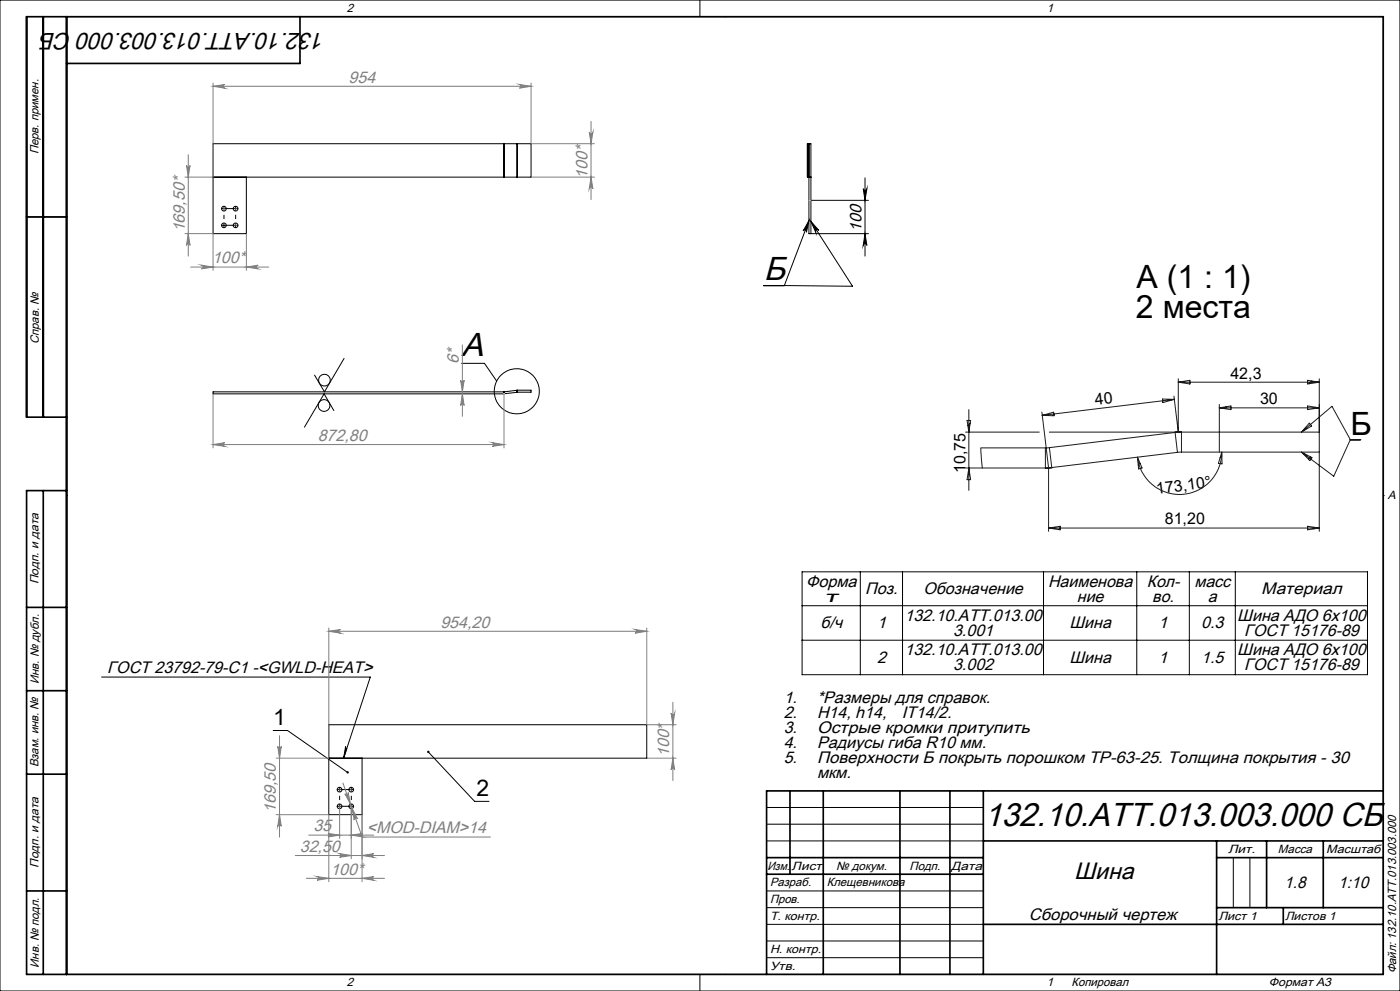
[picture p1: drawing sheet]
<svg xmlns="http://www.w3.org/2000/svg" width="420mm" height="297mm" viewBox="0 0 420 297" stroke-linecap="round" stroke-linejoin="round" font-family="sans-serif">
<g fill="none" stroke="#000" stroke-width=".3">
<path d="M0 0h420v297h-420zM20 5h395v287h-395zM210 0v5M217.5 5h.1M63.9 53.1h87.2M151.1 53.1h.2M151.1 43.1h.2M151.1 43.1h-87.2v26.9h10v-16.9M151.1 43.1v10M151.3 43.1h3.8M151.3 53.1h3.8M151.3 43.1v10"/>
<path d="M155.1 53.1h.1M155.1 43.1h.1M155.1 43.1v10M155.2 43.1h4.1v10h-4.1M155.2 43.1v10M242.2 43.1h.1M242.2 53.1h.1M242.2 43.1h1.1v26.9M242.2 53.1h1.1M242.2 43.1v10M242.7 53.1h.1M242.7 43.1h.1"/>
<path d="M242.7 43.1v26.9h17.8M259 56.5a.55 .55 0 0 0 .5 .5 .55 .55 0 0 0 .6-.5l-.6 3.5zM259.5 53.3v23.5M8 65h12M67.1 67.5h.2M67.2 67.4v.2M242.7 66.1l-.8 3.5a.53 .53 0 0 0-.3-.7 .53 .53 0 0 0-.7 .3zM242.7 66.1l-7.4 19.5M243.3 66.4l2.3 2.6a.54 .54 0 0 0-.7-.1 .54 .54 0 0 0-.2 .7zM243.3 66.4l12.5 19.4-20.5-.2M243.3 60h17.2M259.5 70l.6 3.6a.55 .55 0 0 0-.6-.6 .55 .55 0 0 0-.5 .6z"/>
<path d="M229.1 85.6h6.2M103.2 107.4l-5.9 10-2.9-5M138.5 108.9h6.8l3.7 5.3M151.1 117.4h.1M151.1 117.4h-87.2v.6h87.2M151.1 117.4v.6M151.2 117.4l.1 .6M151.3 118h-.2M155 117l.1 .6M155 117l-3.8 .4M155.1 117.6l-3.8 .4M155.2 117.5l-.1 .1"/>
<path d="M155.2 116.9l-.2 .1M155.2 116.9v.6M155.2 116.9h4.1v.6h-4.1M100.2 123l-3-5-5.9 10M20 148.5h.1M415 148.5h.1M240.6 171.4h169.6v30.8h-169.6zM258.1 171.4v30.8M270.8 171.4v30.8M313.1 171.4v30.8M341 171.4v30.8M356.8 171.4v30.8"/>
<path d="M370.6 171.4v30.8M240.6 181.5h169.6M240.6 191.9h169.6M30.5 202.9h80.6l-8 24.3M82 218.9h4.3l18 12.6M98.6 227.2h95.4v-10h-95.4v27h10v-17M103.7 223.7l.1 .5 .2 .2-.9 2.8zM128.5 225.4l13.9 14.8h4.3M101.8 241.6h.2M101.9 241.5v.3M230 242h65M230 247h65"/>
<path d="M230 252h65M370 257v15M375 257v15M230 267h65M230 272h65M230 277h65M210 292v5M217.5 292h.1M230 282h65M230 287h65"/>
<circle cx="67.2" cy="62.5" r=".7"/>
<circle cx="67.2" cy="67.5" r=".7"/>
<circle cx="70.7" cy="67.5" r=".71"/>
<circle cx="70.7" cy="62.5" r=".71"/>
<circle cx="97.3" cy="113.9" r="1.76"/>
<circle cx="155" cy="117.3" r="6.7"/>
<circle cx="97.2" cy="121.5" r="1.76"/>
<circle cx="101.9" cy="236.7" r=".69"/>
<circle cx="105.4" cy="236.7" r=".7"/>
<circle cx="101.9" cy="241.7" r=".7"/>
<circle cx="105.4" cy="241.6" r=".71"/>
</g>
<g fill="none" stroke="#808080" stroke-width=".3">
<path d="M63.9 25.9l3.5-.6a.55 .55 0 0 0-.5 .6 .55 .55 0 0 0 .5 .5zM63.9 24.9v28.2h-8.4M63.9 25.9h95.4M155.8 25.3l3.5 .6-3.5 .5a.55 .55 0 0 0 .5-.5 .55 .55 0 0 0-.5-.6zM159.3 24.9v18.2M176.8 39.6a.55 .55 0 0 0 .5 .5 .55 .55 0 0 0 .6-.5l-.6 3.5zM177.3 36.4v23.4M56 49.6a.53 .53 0 0 0 .5 .5 .53 .53 0 0 0 .5-.5l-.5 3.5zM56.5 46.4v30.4M159.3 53.1h19M159.3 43.1h19M177.3 53.1l.6 3.5a.55 .55 0 0 0-.6-.5 .55 .55 0 0 0-.5 .5z"/>
<path d="M55.5 70l8.4 .1v10.9M56.5 70l.5 3.6a.53 .53 0 0 0-.5-.6 .53 .53 0 0 0-.5 .6zM60.4 79.5l3.5 .5-3.5 .6a.55 .55 0 0 0 .5-.6 .55 .55 0 0 0-.5-.5zM73.9 70.1v10.9M57.2 80h23.4M73.9 80l3.5-.5a.55 .55 0 0 0-.5 .5 .55 .55 0 0 0 .5 .6zM63.9 118v16.2M138.2 113.9a.53 .53 0 0 0 .5 .5 .53 .53 0 0 0 .5-.5l-.5 3.5zM138.7 118l.5 3.5a.53 .53 0 0 0-.5-.5 .53 .53 0 0 0-.5 .5zM138.7 103.4v21.4M151.2 118v16.2M63.9 133.2l3.5-.5a.55 .55 0 0 0-.5 .5 .55 .55 0 0 0 .5 .6z"/>
<path d="M63.9 133.2h87.3M147.7 132.7l3.5 .5-3.5 .6a.55 .55 0 0 0 .5-.6 .55 .55 0 0 0-.5-.5zM98.6 189.2l3.5-.5a.55 .55 0 0 0-.5 .5 .55 .55 0 0 0 .5 .6zM98.6 188.2v39M98.6 189.2h95.4M190.5 188.7l3.5 .5-3.5 .6a.55 .55 0 0 0 .5-.6 .55 .55 0 0 0-.5-.5zM194 188.2v29M194.1 217.2h8.7M201.3 213.7a.53 .53 0 0 0 .6 .5 .53 .53 0 0 0 .5-.5l-.5 3.5zM201.9 210.5v23.4M82.9 227.2h15.7M83.3 223.7a.53 .53 0 0 0 .6 .5 .53 .53 0 0 0 .5-.5l-.5 3.5z"/>
<path d="M83.9 220.5v30.4M102.9 234.7l5.8 16.2h38.4M103.5 237.9a.53 .53 0 0 0 .6 .3 .53 .53 0 0 0 .4-.7l.6 3.5zM194.1 227.2h8.7M201.9 227.2l.5 3.5a.53 .53 0 0 0-.5-.5 .53 .53 0 0 0-.6 .5zM82.9 244.2h15.7v20.1M83.9 244.2l.5 3.4a.53 .53 0 0 0-.5-.5 .53 .53 0 0 0-.6 .5zM88.6 256.4h26.8M92.6 250.3h19.5M98.4 249.8l3.5 .5-3.5 .5a.53 .53 0 0 0 .5-.5 .53 .53 0 0 0-.5-.5zM101.9 255.8l3.5 .6-3.5 .5a.55 .55 0 0 0 .5-.5 .55 .55 0 0 0-.5-.6zM101.9 241.6v9.7"/>
<path d="M105.4 250.3l3.5-.5a.53 .53 0 0 0-.5 .5 .53 .53 0 0 0 .5 .5zM105.4 241.6v15.8M105.6 242.3l1.7 3.1a.52 .52 0 0 0-.7-.3 .52 .52 0 0 0-.3 .7zM108.6 256.4l3.5-.6a.55 .55 0 0 0-.5 .6 .55 .55 0 0 0 .5 .5zM108.6 244.2v20.1M91.9 263.2h23.5M95.1 262.7l3.5 .5-3.5 .6a.55 .55 0 0 0 .5-.5 .55 .55 0 0 0-.5-.6zM108.6 263.2l3.5-.5a.55 .55 0 0 0-.5 .6 .55 .55 0 0 0 .5 .5z"/>
</g>
<g fill="none" stroke="#191924" stroke-width=".3">
<path d="M348.8 119.6l3.5 .1-3.4 .9zM352.1 119.7v.1M352.3 119.7l-39.6 4.8M353.5 113.5v16l-1.3-10.8M353.5 114.5l3.5-.5v1.1zM353.5 114.5h42.3M357 114.9l-.2 .1M392.3 114l3.5 .5-3.5 .6zM393.6 114.2l-.9 .8M395.8 113.5v45.7M289.7 129.5h22.1M290.1 126h1.1l-.5 3.5z"/>
<path d="M290.7 122.8v24.2M291.1 126.9l-.7 .7M312.6 123.5l2 16.8v18.9M312.7 124.5l3.4-1 .1 1.1zM313.6 134.2h-19.3l.4 6.1M313.6 134.2v6.1l1.9-.2M314.8 129.5h81M314.8 134.2h-1.2M314.8 134.2l.7 5.9M316.2 124.2l-.4 .4M341.2 137l1.4 3.3-1 .2zM342 138.8l-.5 .5"/>
<path d="M352.5 129.6l1.9-.1v6M352.5 129.6l.7 6M352.5 129.6l-37.7 4.6M353.2 135.6l-37.7 4.5M354.4 135.5l-1.2 .1M354.4 135.5h41.4M354.5 129.4l-2 .2M365.8 121.2v14.3M365.8 122.2l3.5-.5v1.1zM365.8 122.2h30M366.5 135.5a12.7 12.7 0 0 1-11.9 12.7 12.7 12.7 0 0 1-13.4-11.2M366.5 135.5l.1 3.5-1.1-.1z"/>
<path d="M366.5 136.7l-.5 .5M367.9 121.9l-.6 .5M390.5 135.5l3.1 1.7-.6 .8zM390.5 129.5l9.1-7.7 5.5 10M392.3 121.7l3.5 .5-3.5 .6zM392.8 126.8l.7 .9-3 1.8zM393.2 137l-.6 .6M394.7 122.1l-.4 .3M405.1 131.8h3.1M405.1 131.8l-5 10.9-9.6-7.2M289.7 140.3h25.9M290.7 140.3l.5 3.5h-1.1z"/>
<path d="M290.7 140.7l-.1 .1M314.6 158.3l3.5-.6v1.1zM314.6 158.3h81.2M315.5 140.1l-1.9 .3M318.1 158.2l-.5 .5M392.3 157.7l3.5 .6-3.5 .5zM394.6 158.1l-.4 .4"/>
</g>
<g fill="none" stroke="#000" stroke-width=".3" stroke-dasharray="15.2 1.3 1.3 1.3" stroke-linecap="butt">
<path d="M67 67.5h-.6M67 62.5h-.6M67.2 67.7v.6M67.2 62.5v-.1M67.2 62.5h-.1M67.2 62.5v.1M67.2 62.5h.1M67.2 62.3v-.6M67.4 67.5h3.1M67.4 62.5h3.1M70.7 67.5v-.1M70.7 67.5h-.1"/>
<path d="M70.7 67.5v.1M70.7 67.5h.1M70.7 67.7v.6M70.7 62.5v-.1M70.7 62.5h-.1M70.7 62.5v.1M70.7 62.5h.1M70.7 62.3v-.6M70.9 67.5h.6M70.9 62.5h.6M101.7 236.6h-.6M101.9 236.6v-.1"/>
<path d="M101.9 236.6h-.1M101.9 236.6v.1M101.9 236.6h.1M101.9 236.4v-.6M102.1 236.6h3.1M105.4 236.6v-.1M105.4 236.6h-.1M105.4 236.6v.1M105.4 236.6h.1M105.4 236.4v-.6M105.6 236.6h.6M101.7 241.6h-.6"/>
<path d="M101.9 241.8v.6M102.1 241.6h3.1M105.4 241.6v-.1M105.4 241.6h-.1M105.4 241.6v.1M105.4 241.6h.1M105.4 241.8v.6M105.6 241.6h.6"/>
</g>
<path d="M67.2 67.3v-4.6M70.7 67.3v-4.6M101.9 241.4v-4.6M105.4 241.4v-4.6" fill="none" stroke="#000" stroke-width=".3" stroke-dasharray="15.2 1.3 1.3 1.3" stroke-dashoffset="14.8" stroke-linecap="butt"/>
<g fill="none" stroke="#000" stroke-width=".5">
<path d="M13 5v120M20 5v287M90 5v14h-70M8 65h12M20 125h-12v-120h407v287h-407v-145h12M13 147v145M8 182h12M8 207h12M8 232h12M237 237v25M247 237v55M270 237v55"/>
<path d="M285 237v55M295 237v55M415 237h-185v55M230 257h65M295 252h120M365 252v40M365 257h50M380 252v20M397 252v20M8 267h12M230 262h65M295 277h120"/>
<path d="M365 272h50M385 272v5"/>
</g>
<path d="M242.7 60h.6M151.3 118h-.2h.2" fill="none" stroke="#c0c0c0" stroke-width=".3"/>
<g fill="#000">
<path d="M103.7 223.7l.1 .5 .2 .2-.9 2.8z"/>
<path d="M242.7 66.1l-.8 3.5a.53 .53 0 0 0-.3-.7 .53 .53 0 0 0-.7 .3zM243.3 66.4l2.3 2.6a.54 .54 0 0 0-.7-.1 .54 .54 0 0 0-.2 .7z"/>
<path d="M104 231.3l.1 .4h.5l-.3-.2 .3 .2-.1-.5zM128.2 225.1a.35 .35 0 0 0 0 .6 .35 .35 0 0 0 .6-.3 .35 .35 0 0 0-.5-.4l.2 .4z"/>
</g>
<g fill="#808080">
<path d="M73.9 80l3.5-.5a.55 .55 0 0 0-.5 .5 .55 .55 0 0 0 .5 .6zM60.4 79.5l3.5 .5-3.5 .6a.55 .55 0 0 0 .5-.6 .55 .55 0 0 0-.5-.5zM105.4 250.3l3.5-.5a.53 .53 0 0 0-.5 .5 .53 .53 0 0 0 .5 .5zM98.4 249.8l3.5 .5-3.5 .5a.53 .53 0 0 0 .5-.5 .53 .53 0 0 0-.5-.5zM108.6 263.2l3.5-.5a.55 .55 0 0 0-.5 .6 .55 .55 0 0 0 .5 .5zM95.1 262.7l3.5 .5-3.5 .6a.55 .55 0 0 0 .5-.5 .55 .55 0 0 0-.5-.6z"/>
<path d="M103.5 237.9l1.6 3.1-.6-3.5a.52 .52 0 0 1-.4 .7 .52 .52 0 0 1-.6-.3zM105.6 242.3l.7 3.5a.53 .53 0 0 1 .3-.7 .53 .53 0 0 1 .7 .3z"/>
<path d="M108.6 256.4l3.5-.6a.55 .55 0 0 0-.5 .6 .55 .55 0 0 0 .5 .5zM101.9 255.8l3.5 .6-3.5 .5a.55 .55 0 0 0 .5-.5 .55 .55 0 0 0-.5-.6z"/>
<path d="M138.7 118l.5 3.5a.53 .53 0 0 0-.5-.5 .53 .53 0 0 0-.5 .5zM138.2 113.9a.53 .53 0 0 0 .5 .5 .53 .53 0 0 0 .5-.5l-.5 3.5z"/>
<path d="M56 49.6a.53 .53 0 0 0 .5 .5 .53 .53 0 0 0 .5-.5l-.5 3.5zM56.5 70l.5 3.6a.53 .53 0 0 0-.5-.6 .53 .53 0 0 0-.5 .6zM176.8 39.6a.55 .55 0 0 0 .5 .5 .55 .55 0 0 0 .6-.5l-.6 3.5zM177.3 53.1l.6 3.5a.55 .55 0 0 0-.6-.5 .55 .55 0 0 0-.5 .5zM201.3 213.7a.53 .53 0 0 0 .6 .5 .53 .53 0 0 0 .5-.5l-.5 3.5zM201.9 227.2l.5 3.5a.53 .53 0 0 0-.5-.5 .53 .53 0 0 0-.6 .5zM83.3 223.7a.53 .53 0 0 0 .6 .5 .53 .53 0 0 0 .5-.5l-.5 3.5zM83.9 244.2l.5 3.4a.53 .53 0 0 0-.5-.5 .53 .53 0 0 0-.6 .5z"/>
<path d="M63.9 25.9l3.5-.6a.55 .55 0 0 0-.5 .6 .55 .55 0 0 0 .5 .5zM155.8 25.3l3.5 .6-3.5 .5a.55 .55 0 0 0 .5-.5 .55 .55 0 0 0-.5-.6zM98.6 189.2l3.5-.5a.55 .55 0 0 0-.5 .5 .55 .55 0 0 0 .5 .6zM190.5 188.7l3.5 .5-3.5 .6a.55 .55 0 0 0 .5-.6 .55 .55 0 0 0-.5-.5z"/>
</g>
<path d="M259 56.5a.55 .55 0 0 0 .5 .5 .55 .55 0 0 0 .6-.5l-.6 3.5zM259.5 70l.6 3.6a.55 .55 0 0 0-.6-.6 .55 .55 0 0 0-.5 .6z" fill="#000"/>
<path d="M147.7 132.7l3.5 .5-3.5 .6a.55 .55 0 0 0 .5-.6 .55 .55 0 0 0-.5-.5zM63.9 133.2l3.5-.5a.55 .55 0 0 0-.5 .5 .55 .55 0 0 0 .5 .6z" fill="#808080"/>
<g font-size="10">
<text x="229.1" y="83.9">Б</text>
<text x="138.5" y="106.8">A</text>
<text x="295.3" y="247.6">132.10.ATT.013.003.000 СБ</text>
</g>
<g font-size="9.6">
<text x="341" y="86.3">A (1 : 1)</text>
<text x="340.8" y="95.3">2 места</text>
<text x="405.2" y="130.3">Б</text>
</g>
<g font-size="7.1">
<text x="97.7" y="9.8" transform="rotate(-180 97.7 9.8)">132.10.ATT.013.003.000 СБ</text>
<text x="322.3" y="263.5">Шина</text>
</g>
<g font-size="6.9">
<text x="82" y="217.4">1</text>
<text x="142.9" y="238.6">2</text>
</g>
<g font-size="5" fill="#808080">
<text x="104.6" y="24.8">954</text>
<text x="176.3" y="53.5" transform="rotate(-90 176.3 53.5)">100*</text>
<text x="55.4" y="69.7" transform="rotate(-90 55.4 69.7)">169,50*</text>
<text x="63.6" y="78.9">100*</text>
<text x="137.7" y="109.2" transform="rotate(-90 137.7 109.2)">6*</text>
<text x="95.3" y="132.1">872,80</text>
<text x="132.1" y="188.1">954,20</text>
<text x="200.8" y="227" transform="rotate(-90 200.8 227)">100*</text>
<text x="82.8" y="243.7" transform="rotate(-90 82.8 243.7)">169,50</text>
<text x="94" y="249.2">35</text>
<text x="110" y="249.8">&lt;MOD-DIAM&gt;14</text>
<text x="89.9" y="255.3">32,50</text>
<text x="99.1" y="262.2">100*</text>
</g>
<g font-size="5">
<text x="258.5" y="69.6" transform="rotate(-90 258.5 69.6)">100</text>
<text x="241.8" y="175.8">Форма</text>
<text x="259.6" y="178.1">Поз.</text>
<text x="277" y="178.1">Обозначение</text>
<text x="314.4" y="175.8">Наименова</text>
<text x="344" y="175.8">Кол-</text>
<text x="358.3" y="175.8">масс</text>
<text x="378.4" y="178.1">Материал</text>
<text x="247.4" y="180.3">т</text>
<text x="323.1" y="180.3">ние</text>
<text x="345.7" y="180.3">во.</text>
<text x="362.4" y="180.3">а</text>
<text x="246.1" y="188.3">б/ч</text>
<text x="263.1" y="188.3">1</text>
<text x="271.4" y="186.1">132.10.ATT.013.00</text>
<text x="285.9" y="190.6">3.001</text>
<text x="320.9" y="188.3">Шина</text>
<text x="347.6" y="188.3">1</text>
<text x="360.4" y="188.3">0.3</text>
<text x="371.2" y="186.1">Шина АДО 6х100</text>
<text x="373.2" y="190.6">ГОСТ 15176-89</text>
<text x="271.4" y="196.4">132.10.ATT.013.00</text>
<text x="371.2" y="196.4">Шина АДО 6х100</text>
<text x="32.2" y="201.8">ГОСТ 23792-79-С1 -&lt;GWLD-HEAT&gt;</text>
<text x="263.1" y="198.7">2</text>
<text x="285.9" y="200.9">3.002</text>
<text x="320.9" y="198.7">Шина</text>
<text x="347.6" y="198.7">1</text>
<text x="360.4" y="198.7">1.5</text>
<text x="373.2" y="200.9">ГОСТ 15176-89</text>
<text x="235.1" y="210.6">1.</text>
<text x="235.1" y="215.2">2.</text>
<text x="245.1" y="210.6">*Размеры для справок.</text>
<text x="245.1" y="215.2">H14, h14,</text>
<text x="270.5" y="215.2">IT14/2.</text>
<text x="235.1" y="219.7">3.</text>
<text x="245.1" y="219.7">Острые кромки притупить</text>
<text x="235.1" y="224.2">4.</text>
<text x="245.1" y="224.2">Радиусы гиба R10 мм.</text>
<text x="235.1" y="228.7">5.</text>
<text x="245.1" y="228.7">Поверхности Б покрыть порошком ТР-63-25. Толщина покрытия - 30</text>
<text x="245.1" y="233.3">мкм.</text>
<text x="385.3" y="266.1">1.8</text>
<text x="401.5" y="266.1">1:10</text>
<text x="308.6" y="275.6">Сборочный чертеж</text>
</g>
<g font-size="4.8">
<text x="369.1" y="113.4">42,3</text>
<text x="328.7" y="121.5" transform="rotate(-7 328.7 121.5)">40</text>
<text x="378" y="121.1">30</text>
<text x="289.6" y="141.8" transform="rotate(-90 289.6 141.8)">10,75</text>
<text x="347.1" y="148.1" transform="rotate(-7 347.1 148.1)">173,10°</text>
<text x="349.5" y="157.2">81,20</text>
</g>
<g font-size="3.6">
<text x="104" y="3.6">2</text>
<text x="314" y="3.6">1</text>
<text x="11.6" y="46.3" transform="rotate(-90 11.6 46.3)">Перв. примен.</text>
<text x="11.6" y="103.2" transform="rotate(-90 11.6 103.2)">Справ. №</text>
<text x="416.4" y="149.6">A</text>
<text x="11.6" y="175.1" transform="rotate(-90 11.6 175.1)">Подп. и дата</text>
<text x="11.6" y="205" transform="rotate(-90 11.6 205)">Инв. № дубл.</text>
<text x="11.6" y="230" transform="rotate(-90 11.6 230)">Взам. инв. №</text>
<text x="368.4" y="255.6">Лит.</text>
<text x="383.4" y="255.6">Масса</text>
<text x="397.8" y="255.6">Масштаб</text>
<text x="11.6" y="260.1" transform="rotate(-90 11.6 260.1)">Подп. и дата</text>
<text x="230.2" y="260.6">Изм.</text>
<text x="237.5" y="260.6">Лист</text>
<text x="250.9" y="260.6">№ докум.</text>
<text x="272.9" y="260.6">Подп.</text>
<text x="285.4" y="260.6">Дата</text>
<text x="231" y="265.6">Разраб.</text>
<text x="248" y="265.6">Клещевникова</text>
<text x="231" y="275.6">Т. контр.</text>
<text x="231" y="270.6">Пров.</text>
<text x="365.5" y="275.6">Лист 1</text>
<text x="385.5" y="275.6">Листов 1</text>
<text x="231" y="285.6">Н. контр.</text>
<text x="11.6" y="290" transform="rotate(-90 11.6 290)">Инв. № подл.</text>
<text x="231" y="290.6">Утв.</text>
<text x="418.8" y="291.8" transform="rotate(-90 418.8 291.8)">Файл: 132.10.ATT.013.003.000</text>
<text x="104" y="295.6">2</text>
<text x="314" y="295.6">1</text>
<text x="321.5" y="295.6">Копировал</text>
<text x="380.7" y="295.6">Формат А3</text>
</g>
</svg>
